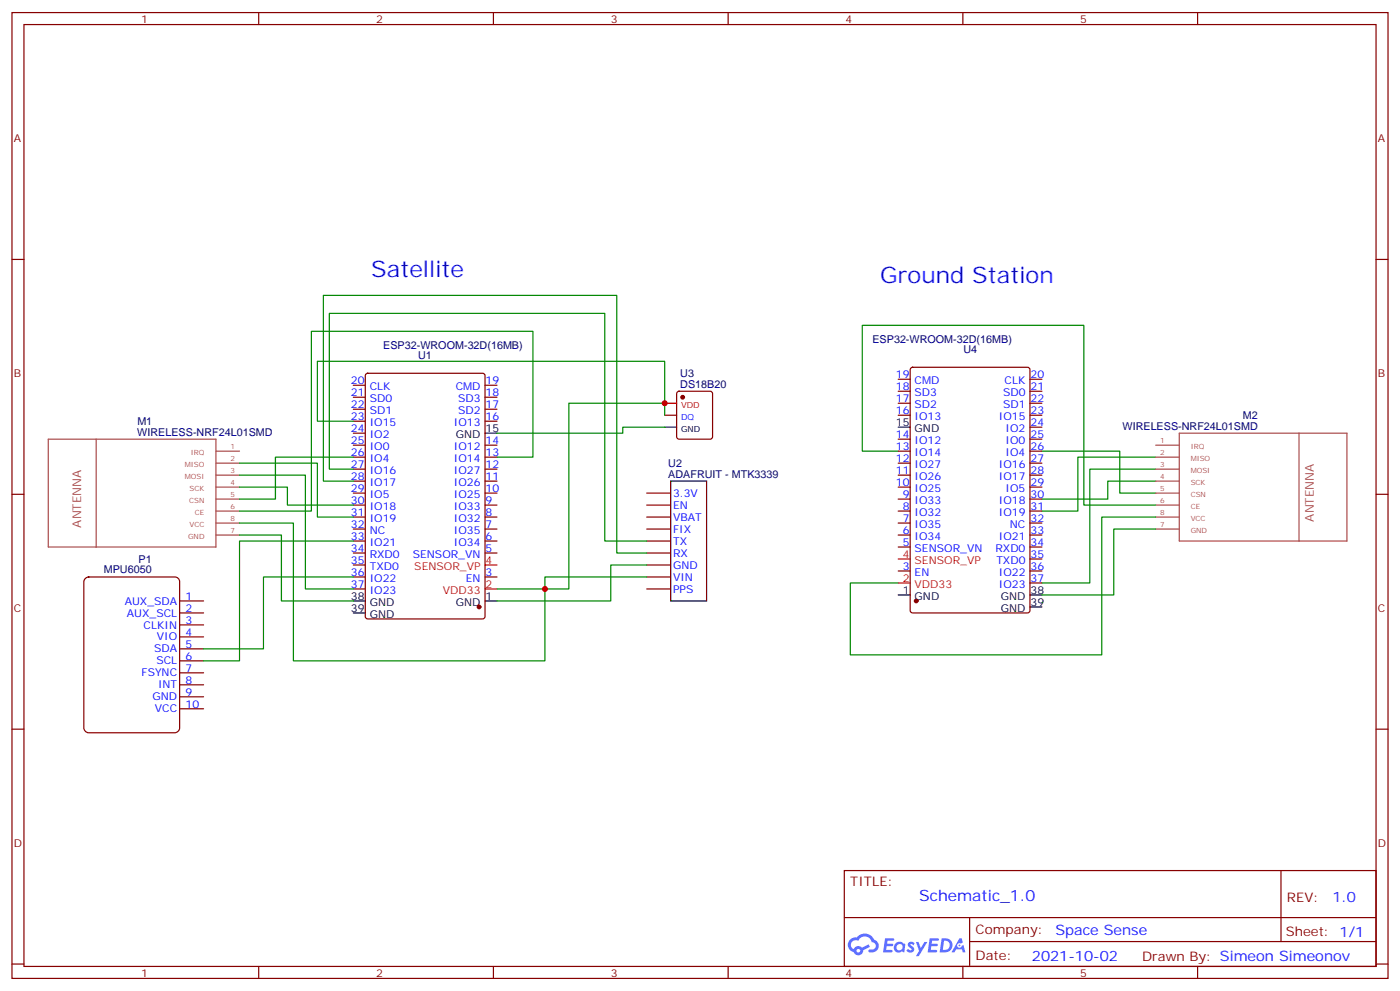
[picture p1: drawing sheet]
<svg xmlns="http://www.w3.org/2000/svg" width="412mm" height="292mm" viewBox="0 0 412 292" stroke-linecap="round" stroke-linejoin="round" font-family="sans-serif">
<g fill="none" stroke="#870000" stroke-width=".35">
<path d="M3.5 3.7h405.4v284.3h-405.4zM7.1 7.2h398.2v277.3h-398.2zM76.2 3.7v3.5M145.3 3.7v3.5M214.5 3.7v3.5M283.6 3.7v3.5M352.8 3.7v3.5M3.5 76.4h3.6M405.3 76.4h3.6M3.5 145.5h3.6M405.3 145.5h3.6M3.5 214.7h3.6"/>
<path d="M405.3 214.7h3.6M248.7 256.3h156.6v28.2h-156.6zM377.3 256.3v20.9M248.7 270.1h156.5M285.6 277.2h119.6M285.6 270.1v14.2M3.5 283.8h3.6M76.2 284.5v3.5M145.3 284.5v3.5M214.5 284.5v3.5M283.6 284.5v3.5M352.8 284.5v3.5"/>
<path d="M405.3 283.8h3.6"/>
</g>
<g fill="#5487ff">
<path d="M267.7 277.5a1.22 1.22 0 0 1 1.7 .2l-.4 .6a.47 .47 0 0 0-.3-.4 .47 .47 0 0 0-.5 .2l.1 .2a1.14 1.14 0 0 1 .8 1.8 1.14 1.14 0 0 1-1.9 0l-.2-.2 .5-.6 .7 .5a.29 .29 0 0 0 .3-.3 .29 .29 0 0 0-.2-.3 1.04 1.04 0 0 1-.6-1.7z"/>
<path d="M260.7 276.2h2.4l.3 .2-.2 .5-1.8 .1-.1 .8h1.5l.3 .4-.3 .4h-1.6l-.2 1.1h1.7l.2 .3-.2 .3-2.6 .1z"/>
<path d="M273.8 276.2h2.4l.3 .2-.1 .5-1.8 .1-.2 .8h1.6l.3 .4-.4 .4-1.6-.1-.1 1.1 1.7 .1 .2 .3-.2 .3-2.6 .1z"/>
<path d="M282.6 276.2h.7l.3 1.3-.6 .3a.69 .69 0 0 0-1 .3 .69 .69 0 0 0 .4 .9 .69 .69 0 0 0 .9-.6l.5-.2 .6 2.2h-.8l-.2-.9h-1.8l-.5 .9h-.8z"/>
<path d="M269.8 277.3h.8l.6 1.8 1.1-1.8h.9l-2.6 4.2h-.8l.9-1.5z"/>
<path d="M277.4 276.2l-.6 4.2h1.3a2.11 2.11 0 0 0 2.5-2.1 2.11 2.11 0 0 0-2.5-2.1zM278.1 277a1.39 1.39 0 0 1 1.7 1.4 1.39 1.39 0 0 1-1.8 1.2h-.3z"/>
<path d="M263.7 277.8a1.54 1.54 0 0 0-.1 2.2 1.54 1.54 0 0 0 2.2 .1l.6 .3 .3-2.3-.2-.3h-.4a1.49 1.49 0 0 0-2.4 0zM264 278.8a.94 .94 0 0 1 1.8 0 .94 .94 0 0 1-1.8 0z"/>
<path d="M250.4 276.6a2.18 2.18 0 0 0 1.1 3.7 1.44 1.44 0 0 0 1.6 .9 1.44 1.44 0 0 0 1.2-1.4l2-1.1-.5-.7-1.9 1a1.47 1.47 0 0 0-2.4 .4 1.39 1.39 0 0 1-.7-1.9 1.39 1.39 0 0 1 2-.5 2.12 2.12 0 0 1 2.2-1.3 2.12 2.12 0 0 1 1.9 1.7 1.14 1.14 0 0 1 1.1 1.4 1.14 1.14 0 0 1-1.7 .7 .43 .43 0 0 0-.5 .4 .43 .43 0 0 0 .4 .5 1.98 1.98 0 0 0 2.5-1.2 1.98 1.98 0 0 0-1.2-2.6 3.1 3.1 0 0 0-5.3-.6l-.9 .1zM252.3 279.9a.55 .55 0 0 1 1.1 0 .55 .55 0 0 1-1.1 0z"/>
<circle cx="282.6" cy="278.3" r=".26"/>
</g>
<g fill="none" stroke="#870000" stroke-width=".35">
<path d="M104.1 116.9h3.5M104.1 113.4h3.5M107.8 110.1l.5-.2h33.9l.6 .4 .1 71.2-.5 .7h-34.1l-.6-.5-.1-71.1zM142.9 116.9h3.5M142.9 113.4h3.5M104.1 138.1h3.5M104.1 134.6h3.5M104.1 131.1h3.5M104.1 124h3.5M104.1 120.5h3.5M104.1 127.5h3.5M142.9 138.1h3.5"/>
<path d="M142.9 134.6h3.5M142.9 131.1h3.5M142.9 124h3.5M142.9 120.5h3.5M104.1 159.3h3.5M104.1 155.8h3.5M104.1 152.2h3.5M104.1 148.7h3.5M104.1 145.2h3.5M104.1 141.6h3.5M142.9 159.3h3.5M142.9 155.8h3.5"/>
<path d="M142.9 152.2h3.5M142.9 148.7h3.5M142.9 145.2h3.5M142.9 141.6h3.5M104.1 169.9h3.5M104.1 162.8h3.5M104.1 166.3h3.5M104.1 173.4h3.5M142.9 169.9h3.5M142.9 162.8h3.5"/>
</g>
<circle cx="141.1" cy="178.7" r=".53" fill="#870000" stroke="#870000" stroke-width=".35"/>
<path d="M142.9 127.5h3.5M104.1 176.9h3.5M142.9 176.9h3.5M104.1 180.4h3.5" fill="none" stroke="#000" stroke-width=".35"/>
<path d="M142.9 173.4h3.5M142.9 166.3h3.5" fill="none" stroke="#f00" stroke-width=".35"/>
<path d="M25 170.4l1.1-.5h25.4a1.41 1.41 0 0 1 1.4 1.4v43a1.51 1.51 0 0 1-1.4 1.4h-25.4a1.51 1.51 0 0 1-1.4-1.4v-43z" fill="#fff" stroke="#800000" stroke-width=".35"/>
<g fill="none" stroke="#870000" stroke-width=".35">
<path d="M199.6 115.4l.4-.2h9.2l.5 .2 .2 .5v12.7l-.2 .5-.5 .2h-9.2l-.5-.2-.2-.5v-12.7zM264.6 118.7h3.5M264.6 115.2h3.5M264.6 111.7h3.5M268.3 108.3l.5-.2h33.9l.6 .5 .1 71.1-.5 .7h-34.1l-.6-.4-.1-71.2zM303.4 118.7h3.5M303.4 115.2h3.5M303.4 111.7h3.5M195.8 122.2h3.5M264.6 122.2h3.5M264.6 139.9h3.5M264.6 136.3h3.5"/>
<path d="M264.6 132.8h3.5M264.6 129.3h3.5M303.4 122.2h3.5M303.4 139.9h3.5M303.4 136.3h3.5M303.4 132.8h3.5M303.4 129.3h3.5M303.4 125.8h3.5M190.5 145.2h7.1M190.5 148.7h7.1M190.5 152.2h7.1M190.5 155.8h7.1"/>
<path d="M190.5 159.3h7.1M264.6 157.5h3.5M264.6 154h3.5M264.6 150.5h3.5M264.6 146.9h3.5M264.6 143.4h3.5M303.4 157.5h3.5M303.4 154h3.5M303.4 150.5h3.5M303.4 146.9h3.5M303.4 143.4h3.5M52.9 176.9h7.1"/>
<path d="M190.5 162.8h7.1M190.5 166.3h7.1M190.5 169.9h7.1M190.5 173.4h7.1M264.6 168.1h3.5M264.6 161h3.5M303.4 168.1h3.5M303.4 161h3.5M303.4 164.6h3.5M303.4 171.6h3.5M52.9 180.4h7.1M52.9 184h7.1"/>
<path d="M52.9 187.5h7.1M52.9 191h7.1M52.9 194.6h7.1M52.9 198.1h7.1M52.9 201.6h7.1M52.9 205.1h7.1M52.9 208.7h7.1"/>
</g>
<path d="M195.8 125.8h3.5M264.6 125.8h3.5M197.6 141.6h10.5v35.3h-10.5zM264.6 175.2h3.5M303.4 175.2h3.5M303.4 178.7h3.5" fill="none" stroke="#000" stroke-width=".35"/>
<g fill="none" stroke="#a64a4a" stroke-width=".35">
<path d="M14.2 129.3h49.4v31.7h-49.4zM28.3 129.3v31.7M63.6 139.9h7M63.6 136.3h7M63.6 132.8h7M340.4 138.1h7M340.4 134.6h7M340.4 131.1h7M347.4 127.5h49.4v31.8h-49.4zM382.7 127.5v31.8M63.6 157.5h7M63.6 154h7"/>
<path d="M63.6 150.5h7M63.6 146.9h7M63.6 143.4h7M340.4 155.8h7M340.4 152.2h7M340.4 148.7h7M340.4 145.2h7M340.4 141.6h7"/>
</g>
<g fill="#870000" stroke="#870000" stroke-width=".35">
<circle cx="201.1" cy="116.9" r=".53"/>
<circle cx="269.9" cy="176.9" r=".53"/>
</g>
<path d="M195.8 118.7h3.5M264.6 171.6h3.5M264.6 164.6h3.5" fill="none" stroke="#f00" stroke-width=".35"/>
<g fill="none" stroke="#008700" stroke-width=".35">
<path d="M195.8 118.7h-28.2v54.7h-21.2M70.6 139.9h19.4v33.5h14.1M70.6 136.3h22.9v15.9h10.6M104.1 134.6h-23v12.3h-10.5M104.1 138.1h-7.1v-45.8h81.2v67h12.3M146.4 134.6h10.6v-37.1h-65.3v53h-21.1M195.8 122.2v-15.8h-102.3v17.6h10.6M195.8 125.8h-12.4v1.7h-37M264.6 132.8h-10.6v-37h65.3v52.9h21.1M306.9 132.8h22.9v12.4h10.6M340.4 134.6h-22.9v15.9h-10.6M340.4 138.1h-19.4v33.5h-14.1"/>
<path d="M70.6 157.5h12.3v19.4h21.2M70.6 154h15.8v40.6h74.1v-24.7h30M70.6 143.4h14.1v5.3h19.4M104.1 141.6h-8.9v-54.6h86.5v75.8h8.8M104.1 159.3h-33.5v35.3h-10.6M340.4 141.6h-14.1v5.3h-19.4M340.4 152.2h-15.8v40.6h-74.1v-21.2h14.1M340.4 155.8h-12.3v19.4h-21.2M104.1 169.9h-26.5v21.1h-17.6M190.5 166.3h-10.6v10.6h-33.5"/>
</g>
<g fill="#c00">
<circle cx="160.5" cy="173.4" r=".88"/>
<circle cx="195.8" cy="118.7" r=".88"/>
</g>
<g font-size="6.7" fill="#00f">
<text x="109.4" y="81.7">Satellite</text>
<text x="259.3" y="83.4">Ground Station</text>
</g>
<text font-size="4.6" fill="#00f" x="270.8" y="265.3">Schematic_1.0</text>
<g font-size="4.2" fill="#00f">
<text x="392.5" y="265.6">1.0</text>
<text x="310.9" y="275.1">Space Sense</text>
<text x="304" y="282.9">2021-10-02</text>
</g>
<g font-size="3.9" fill="#800">
<text x="250.5" y="260.9">TITLE:</text>
<text x="379.1" y="265.6">REV:</text>
<text x="287.4" y="275.1">Company:</text>
<text x="378.7" y="275.7">Sheet: 1/1</text>
<text x="287.4" y="282.8">Date:</text>
<text x="336.4" y="282.8">Drawn By: Simeon Simeonov</text>
</g>
<g font-size="3.5" fill="#a54b4b">
<text x="23.9" y="155.3" transform="rotate(-90 23.9 155.3)">ANTENNA</text>
<text x="387.1" y="153.6" transform="rotate(-90 387.1 153.6)">ANTENNA</text>
</g>
<g font-size="3.2" fill="#800">
<text x="41.6" y="6.7">1</text>
<text x="110.8" y="6.7">2</text>
<text x="179.9" y="6.7">3</text>
<text x="249.1" y="6.7">4</text>
<text x="318.2" y="6.7">5</text>
<text x="4.1" y="41.8">A</text>
<text x="405.9" y="41.8">A</text>
<text x="4.1" y="110.9">B</text>
<text x="405.9" y="110.9">B</text>
<text x="4.1" y="180.1">C</text>
<text x="405.9" y="180.1">C</text>
<text x="4.1" y="249.2">D</text>
<text x="405.9" y="249.2">D</text>
<text x="41.6" y="287.5">1</text>
<text x="110.8" y="287.5">2</text>
<text x="179.9" y="287.5">3</text>
<text x="249.1" y="287.5">4</text>
<text x="318.2" y="287.5">5</text>
</g>
<g font-size="3.2" fill="#000080">
<text x="257" y="101.1">ESP32-WROOM-32D(16MB)</text>
<text x="112.9" y="102.8">ESP32-WROOM-32D(16MB)</text>
<text x="123.1" y="105.7">U1</text>
<text x="283.8" y="103.9">U4</text>
<text x="200.4" y="110.9">U3</text>
<text x="200.4" y="114.1">DS18B20</text>
<text x="40.5" y="125.1">M1</text>
<text x="366.1" y="123.3">M2</text>
<text x="40.5" y="128.2">WIRELESS-NRF24L01SMD</text>
<text x="330.7" y="126.5">WIRELESS-NRF24L01SMD</text>
<text x="196.9" y="137.4">U2</text>
<text x="196.9" y="140.6">ADAFRUIT - MTK3339</text>
<text x="40.8" y="165.6">P1</text>
<text x="30.6" y="168.8">MPU6050</text>
</g>
<g font-size="3.2" fill="#00f">
<text x="103.4" y="113.1">20</text>
<text x="143.1" y="113.1">19</text>
<text x="263.9" y="111.3">19</text>
<text x="269.4" y="113.1">CMD</text>
<text x="295.9" y="113.1">CLK</text>
<text x="303.6" y="111.3">20</text>
<text x="103.4" y="116.6">21</text>
<text x="108.9" y="114.8">CLK</text>
<text x="108.9" y="118.4">SD0</text>
<text x="134.2" y="114.8">CMD</text>
<text x="134.9" y="118.4">SD3</text>
<text x="143.1" y="116.6">18</text>
<text x="263.9" y="118.4">17</text>
<text x="263.9" y="114.8">18</text>
<text x="269.4" y="116.6">SD3</text>
<text x="295.5" y="116.6">SD0</text>
<text x="303.6" y="114.8">21</text>
<text x="303.6" y="118.4">22</text>
<text x="103.4" y="120.1">22</text>
<text x="103.4" y="123.6">23</text>
<text x="108.9" y="121.9">SD1</text>
<text x="108.9" y="125.4">IO15</text>
<text x="133.7" y="125.4">IO13</text>
<text x="134.9" y="121.9">SD2</text>
<text x="143.1" y="123.6">16</text>
<text x="143.1" y="120.1">17</text>
<text x="263.9" y="121.9">16</text>
<text x="269.4" y="123.6">IO13</text>
<text x="269.4" y="120.1">SD2</text>
<text x="294.2" y="123.6">IO15</text>
<text x="295.5" y="120.1">SD1</text>
<text x="303.6" y="121.9">23</text>
<text x="303.6" y="125.4">24</text>
<text x="103.4" y="127.2">24</text>
<text x="103.4" y="130.7">25</text>
<text x="108.9" y="128.9">IO2</text>
<text x="143.1" y="130.7">14</text>
<text x="263.9" y="128.9">14</text>
<text x="269.4" y="130.7">IO12</text>
<text x="296.2" y="127.2">IO2</text>
<text x="296.2" y="130.7">IO0</text>
<text x="303.6" y="128.9">25</text>
<text x="103.4" y="134.2">26</text>
<text x="103.4" y="137.8">27</text>
<text x="108.9" y="132.5">IO0</text>
<text x="108.9" y="136">IO4</text>
<text x="133.7" y="136">IO14</text>
<text x="133.7" y="132.5">IO12</text>
<text x="143.1" y="137.8">12</text>
<text x="143.1" y="134.2">13</text>
<text x="263.9" y="136">12</text>
<text x="263.9" y="132.5">13</text>
<text x="269.4" y="137.8">IO27</text>
<text x="269.4" y="134.2">IO14</text>
<text x="294.2" y="137.8">IO16</text>
<text x="296.2" y="134.2">IO4</text>
<text x="303.6" y="132.5">26</text>
<text x="303.6" y="136">27</text>
<text x="103.4" y="141.3">28</text>
<text x="108.9" y="139.5">IO16</text>
<text x="108.9" y="143.1">IO17</text>
<text x="133.7" y="143.1">IO26</text>
<text x="133.7" y="139.5">IO27</text>
<text x="143.1" y="141.3">11</text>
<text x="263.9" y="143.1">10</text>
<text x="263.9" y="139.5">11</text>
<text x="269.4" y="141.3">IO26</text>
<text x="294.2" y="141.3">IO17</text>
<text x="303.6" y="139.5">28</text>
<text x="303.6" y="143.1">29</text>
<text x="103.4" y="144.8">29</text>
<text x="103.4" y="148.3">30</text>
<text x="108.9" y="146.6">IO5</text>
<text x="133.7" y="146.6">IO25</text>
<text x="143.1" y="148.3">9</text>
<text x="143.1" y="144.8">10</text>
<text x="198.3" y="146.2">3.3V</text>
<text x="198.3" y="149.8">EN</text>
<text x="265.9" y="146.6">9</text>
<text x="269.4" y="148.3">IO33</text>
<text x="269.4" y="144.8">IO25</text>
<text x="294.2" y="148.3">IO18</text>
<text x="296.2" y="144.8">IO5</text>
<text x="303.6" y="146.6">30</text>
<text x="103.4" y="151.9">31</text>
<text x="103.4" y="155.4">32</text>
<text x="108.9" y="150.1">IO18</text>
<text x="108.9" y="153.6">IO19</text>
<text x="133.7" y="153.6">IO32</text>
<text x="133.7" y="150.1">IO33</text>
<text x="143.1" y="155.4">7</text>
<text x="143.1" y="151.9">8</text>
<text x="198.3" y="153.3">VBAT</text>
<text x="265.9" y="153.6">7</text>
<text x="265.9" y="150.1">8</text>
<text x="269.4" y="155.4">IO35</text>
<text x="269.4" y="151.9">IO32</text>
<text x="294.2" y="151.9">IO19</text>
<text x="297.5" y="155.4">NC</text>
<text x="303.6" y="150.1">31</text>
<text x="303.6" y="153.6">32</text>
<text x="103.4" y="158.9">33</text>
<text x="108.9" y="157.2">NC</text>
<text x="108.9" y="160.7">IO21</text>
<text x="133.7" y="160.7">IO34</text>
<text x="133.7" y="157.2">IO35</text>
<text x="143.1" y="158.9">6</text>
<text x="198.3" y="156.8">FIX</text>
<text x="198.3" y="160.3">TX</text>
<text x="265.9" y="160.7">5</text>
<text x="265.9" y="157.2">6</text>
<text x="269.4" y="158.9">IO34</text>
<text x="294.2" y="158.9">IO21</text>
<text x="303.6" y="157.2">33</text>
<text x="303.6" y="160.7">34</text>
<text x="103.4" y="162.5">34</text>
<text x="103.4" y="166">35</text>
<text x="108.9" y="164.2">RXD0</text>
<text x="108.9" y="167.7">TXD0</text>
<text x="121.6" y="164.2">SENSOR_VN</text>
<text x="143.1" y="162.5">5</text>
<text x="198.3" y="163.9">RX</text>
<text x="198.3" y="167.4">GND</text>
<text x="265.9" y="167.7">3</text>
<text x="269.4" y="162.5">SENSOR_VN</text>
<text x="293.2" y="162.5">RXD0</text>
<text x="293.5" y="166">TXD0</text>
<text x="303.6" y="164.2">35</text>
<text x="303.6" y="167.7">36</text>
<text x="103.4" y="169.5">36</text>
<text x="103.4" y="173">37</text>
<text x="108.9" y="171.3">IO22</text>
<text x="137.2" y="171.3">EN</text>
<text x="143.1" y="169.5">3</text>
<text x="198.3" y="170.9">VIN</text>
<text x="269.4" y="169.5">EN</text>
<text x="294.2" y="169.5">IO22</text>
<text x="294.2" y="173">IO23</text>
<text x="303.6" y="171.3">37</text>
<text x="36.7" y="178">AUX_SDA</text>
<text x="54.7" y="176.6">1</text>
<text x="108.9" y="174.8">IO23</text>
<text x="198.3" y="174.4">PPS</text>
<text x="37.4" y="181.5">AUX_SCL</text>
<text x="42.3" y="185">CLKIN</text>
<text x="54.7" y="180.1">2</text>
<text x="54.7" y="183.6">3</text>
<text x="46.2" y="188.6">VIO</text>
<text x="54.7" y="187.1">4</text>
<text x="54.7" y="190.7">5</text>
<text x="45.4" y="192.1">SDA</text>
<text x="46.1" y="195.6">SCL</text>
<text x="54.7" y="194.2">6</text>
<text x="54.7" y="197.7">7</text>
<text x="41.7" y="199.1">FSYNC</text>
<text x="46.5" y="202.7">INT</text>
<text x="54.7" y="201.3">8</text>
<text x="44.9" y="206.2">GND</text>
<text x="45.6" y="209.7">VCC</text>
<text x="54.7" y="204.8">9</text>
<text x="54.7" y="208.3">10</text>
</g>
<g font-size="3.2">
<text x="263.9" y="125.4">15</text>
<text x="134.3" y="128.9">GND</text>
<text x="143.1" y="127.2">15</text>
<text x="269.4" y="127.2">GND</text>
<text x="103.4" y="176.6">38</text>
<text x="108.9" y="178.3">GND</text>
<text x="134.3" y="178.3">GND</text>
<text x="143.1" y="176.6">1</text>
<text x="265.9" y="174.8">1</text>
<text x="269.4" y="176.6">GND</text>
<text x="294.8" y="176.6">GND</text>
<text x="303.6" y="174.8">38</text>
<text x="303.6" y="178.3">39</text>
<text x="103.4" y="180.1">39</text>
<text x="108.9" y="181.9">GND</text>
<text x="294.8" y="180.1">GND</text>
</g>
<g font-size="3.2" fill="#f00">
<text x="122" y="167.7">SENSOR_VP</text>
<text x="143.1" y="166">4</text>
<text x="265.9" y="164.2">4</text>
<text x="269.4" y="166">SENSOR_VP</text>
<text x="143.1" y="173">2</text>
<text x="265.9" y="171.3">2</text>
<text x="269.4" y="173">VDD33</text>
<text x="130.5" y="174.8">VDD33</text>
</g>
<text font-size="2.5" fill="#00f" x="200.6" y="123.6">DQ</text>
<text font-size="2.5" fill="#f00" x="200.6" y="120.1">VDD</text>
<text font-size="2.5" x="200.6" y="127.2">GND</text>
<g font-size="2.1" fill="#a54b4b">
<text x="341.8" y="130.4">1</text>
<text x="54.5" y="137.4">MISO</text>
<text x="56.2" y="133.9">IRQ</text>
<text x="67.9" y="135.7">2</text>
<text x="67.9" y="132.1">1</text>
<text x="341.8" y="137.4">3</text>
<text x="341.8" y="133.9">2</text>
<text x="350.7" y="135.6">MISO</text>
<text x="350.7" y="132.1">IRQ</text>
<text x="54.5" y="140.9">MOSI</text>
<text x="67.9" y="142.7">4</text>
<text x="67.9" y="139.2">3</text>
<text x="341.8" y="140.9">4</text>
<text x="350.7" y="142.7">SCK</text>
<text x="350.7" y="139.2">MOSI</text>
<text x="55.7" y="148">CSN</text>
<text x="55.9" y="144.4">SCK</text>
<text x="67.9" y="149.8">6</text>
<text x="67.9" y="146.2">5</text>
<text x="341.8" y="148">6</text>
<text x="341.8" y="144.5">5</text>
<text x="350.7" y="149.7">CE</text>
<text x="350.7" y="146.2">CSN</text>
<text x="55.9" y="155">VCC</text>
<text x="57.4" y="151.5">CE</text>
<text x="67.9" y="153.3">8</text>
<text x="341.8" y="155.1">7</text>
<text x="341.8" y="151.5">8</text>
<text x="350.7" y="153.3">VCC</text>
<text x="55.4" y="158.6">GND</text>
<text x="67.9" y="156.8">7</text>
<text x="350.7" y="156.8">GND</text>
</g>
</svg>
